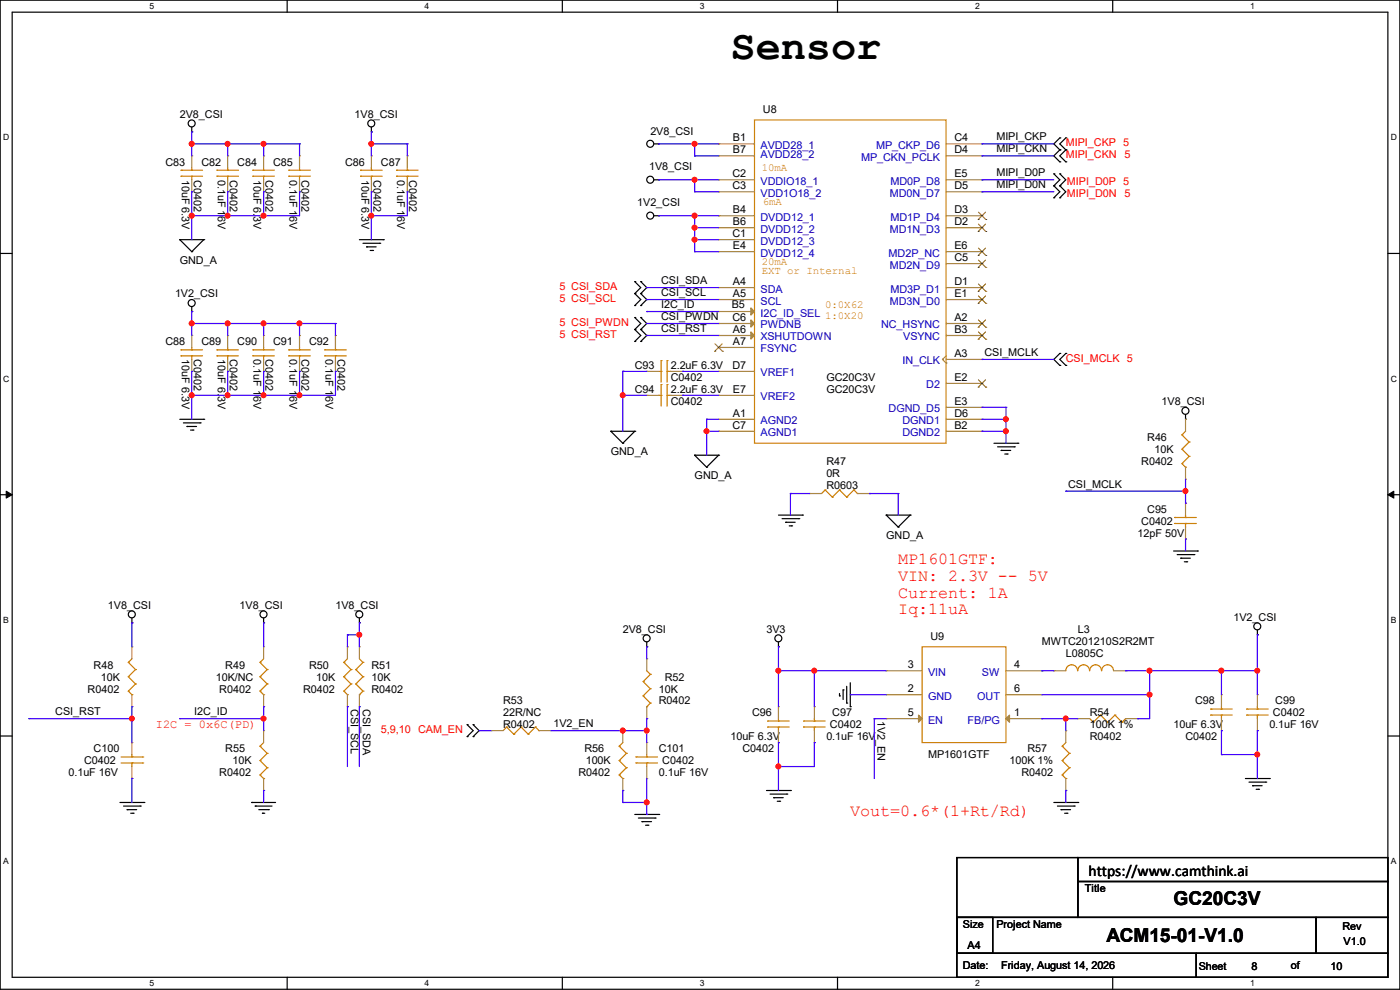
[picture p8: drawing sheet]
<svg xmlns="http://www.w3.org/2000/svg" width="297mm" height="210mm" viewBox="0 0 297 210" stroke-linecap="round" stroke-linejoin="round" font-family="sans-serif">
<g fill="none" stroke="#000" stroke-width=".25">
<path d="M0 0h297v209.8h-297zM2.6 2.6h291.8v204.7h-291.8zM60.9 0v2.6M119.3 0v2.6M177.7 0v2.6M236.1 0v2.6M40.7 28h.1M40.7 27v1M78.8 28h.1M78.8 27v1M138.7 30.5h1M138.7 38.1h1"/>
<path d="M139.7 30.5h.1M139.7 38.1h.1M223.6 39.4h.1M223.6 36.9h.1M223.6 39.4l1.2 1.3-1.2 1.3M223.6 36.9l1.2 1.2-1.2 1.3M224.8 31.8h.1M224.8 34.3h.1M224.8 29.3h.1M224.8 39.4h.1M224.8 36.9h.1M224.8 31.8l-1.2 1.3 1.2 1.2"/>
<path d="M224.8 29.3l-1.2 1.2 1.2 1.3M224.8 39.4l1.3 1.3-1.3 1.3M224.8 36.9l1.3 1.2-1.3 1.3M226.1 34.3h.1M226.1 31.8h.1M226.1 29.3h.1M226.1 31.8l-1.3 1.3 1.3 1.2M226.1 29.3l-1.3 1.2 1.3 1.3M0 53.8h2.6M38.1 50.8h.1M38.1 50.8h5.1M38.1 50.8l2.6 2.6"/>
<path d="M40.7 53.4h.1M43.2 50.8h.1M43.2 50.8l-2.5 2.6M76.2 50.8h5.1M77 51.6h3.6M77.8 52.4h.1M77.8 52.4h2M78.5 53.1h.5M79 53.1h.1M80.6 51.6h.1M81.3 50.8h.1M134.7 59.7h.1"/>
<path d="M134.7 59.7l1.2 1.3-1.2 1.3M135.9 59.7h.1M135.9 59.7l1.3 1.3-1.3 1.3M138.7 45.8h1M139.7 45.8h.1M223.6 42h.1M224.8 42h.1M294.4 53.8h2.6M40.7 66.1h.1M40.7 65.1v1M134.7 62.3h.1M134.7 64.8h.1"/>
<path d="M134.7 69.9h.1M134.7 72.4h.1M134.7 67.4h.1M134.7 62.3l1.2 1.2-1.2 1.3M134.7 69.9l1.2 1.3-1.2 1.2M134.7 67.4l1.2 1.2-1.2 1.3M135.9 62.3h.1M135.9 64.8h.1M135.9 72.4h.1M135.9 69.9h.1M135.9 67.4h.1M135.9 62.3l1.3 1.2-1.3 1.3"/>
<path d="M135.9 69.9l1.3 1.3-1.3 1.2M135.9 67.4l1.3 1.2-1.3 1.3M224.8 75h.1M224.8 77.5h.1M224.8 75l-1.2 1.2 1.2 1.3M226.1 77.5h.1M226.1 75h.1M226.1 75l-1.3 1.2 1.3 1.3M38.1 88.9h5.1M38.9 89.7h3.6M39.7 90.5h.1M39.7 90.5h2"/>
<path d="M40.4 91.2h.5M40.9 91.2h.1M42.5 89.7h.1M43.2 88.9h.1M129.6 91.5h.1M129.6 91.5h5.1M129.6 91.5l2.5 2.5M132.1 94h.1M134.7 91.5h.1M134.7 91.5l-2.6 2.5M147.4 96.6h.1M147.4 96.6h5"/>
<path d="M147.4 96.6l2.5 2.5M149.9 99.1h.1M152.4 96.6h.1M152.4 96.6l-2.5 2.5M210.9 94h5M211.6 94.8h3.6M212.4 95.5h.1M212.4 95.5h2M213.1 96.3h.6M213.7 96.3h.1M215.2 94.8h.1M215.9 94h.1"/>
<path d="M251.5 88.9h.1M251.5 87.9v1M0 104.9h2.6M165.1 109.3h5.1M165.9 110h3.6M166.7 110.8h.1M166.7 110.8h2M167.4 111.5h.5M167.9 111.5h.1M169.5 110h.1M170.2 109.3h.1M188 109.3h.1"/>
<path d="M188 109.3h5.1M188 109.3l2.5 2.5M190.5 111.8h.1M193.1 109.3h.1M193.1 109.3l-2.6 2.5M249 116.9h5M249.7 117.6h3.6M250.5 118.4h.1M250.5 118.4h2M251.2 119.2h.6M251.8 119.2h.1M253.3 117.6h.1"/>
<path d="M254 116.9h.1M294.4 104.9h2.6M28 132.1h.1M28 131.1v1M55.9 132.1h.1M55.9 131.1v1M76.2 132.1h.1M76.2 131.1v1M137.2 137.2h.1M137.2 136.2v1M165.1 137.2h.1M165.1 136.2v1"/>
<path d="M266.7 134.7h.1M266.7 133.6v1.1M0 156.1h2.6M99.1 153.7h.1M99.1 156.3h.1M99.1 153.7l1.3 1.3-1.3 1.3M100.4 156.3h.1M100.4 153.7h.1M100.4 153.7l1.2 1.3-1.2 1.3M178.1 147.6h.1M178.1 147.1v.5M178.9 146.3h.1"/>
<path d="M178.9 146.3v2.1M179.6 149.1h.1M179.6 145.6v3.5M180.4 149.9h.1M180.4 144.8v5.1M294.4 156.1h2.6M25.4 170.2h5.1M26.2 171h3.6M27 171.7h.1M27 171.7h2M27.7 172.5h.5M28.2 172.5h.1"/>
<path d="M29.8 171h.1M30.5 170.2h.1M53.4 170.2h.1M53.4 170.2h5.1M54.1 171h.1M54.1 171h3.6M54.9 171.7h2M55.7 172.5h.1M55.7 172.5h.5M56.9 171.7h.1M134.7 172.8h5M135.4 173.5h3.6"/>
<path d="M136.2 174.3h.1M136.2 174.3h2M136.9 175h.6M137.5 175h.1M139 173.5h.1M139.7 172.8h.1M162.6 167.7h5.1M163.4 168.4h3.5M164.1 169.2h.1M164.1 169.2h2.1M164.9 170h.5M165.4 170h.1"/>
<path d="M166.9 168.4h.1M167.7 167.7h.1M223.6 170.2h5M224.3 171h3.6M225.1 171.7h.1M225.1 171.7h2M225.8 172.5h.6M226.4 172.5h.1M227.9 171h.1M228.6 170.2h.1M264.2 165.1h5.1M265 165.9h3.5"/>
<path d="M265.7 166.7h.1M265.7 166.7h2.1M266.5 167.4h.5M267 167.4h.1M268.5 165.9h.1M269.3 165.1h.1M203 194.6h7.6v7.6h-7.6zM203 194.6h76.2v7.6h-76.2zM203 181.9h25.6v12.7h-25.6zM228.6 181.9h65.8v5.1h-65.8zM228.6 187h65.8v7.6h-65.8zM279.2 194.6h15.2v7.6h-15.2z"/>
<path d="M60.9 207.3v2.5M119.3 207.3v2.5M177.7 207.3v2.5M203 202.2h50.8v5.1h-50.8zM236.1 207.3v2.5M253.8 202.2h40.6v5.1h-40.6z"/>
<circle cx="40.7" cy="26.2" r=".74"/>
<circle cx="78.8" cy="26.2" r=".74"/>
<circle cx="137.9" cy="38.1" r=".74"/>
<circle cx="137.9" cy="30.5" r=".74"/>
<circle cx="137.9" cy="45.7" r=".74"/>
<circle cx="40.7" cy="64.3" r=".74"/>
<circle cx="251.5" cy="87.1" r=".74"/>
<circle cx="28" cy="130.3" r=".74"/>
<circle cx="55.9" cy="130.3" r=".74"/>
<circle cx="76.2" cy="130.3" r=".74"/>
<circle cx="137.2" cy="135.4" r=".74"/>
<circle cx="165.1" cy="135.4" r=".74"/>
<circle cx="266.7" cy="132.9" r=".74"/>
</g>
<path d="M1.3 104.2l1.3 .7-1.3 .8zM294.4 104.9l1.3-.7v1.5z" fill="#000"/>
<path d="M1.3 104.2l1.3 .7-1.3 .8zM294.4 104.9l1.3-.7v1.5z" fill="none" stroke="#000" stroke-width=".21"/>
<g fill="none" stroke="#cc8006" stroke-width=".25">
<path d="M84.1 37.4h.1M84.1 36.1h.1M84.1 37.4h4.6M84.1 36.1h4.6M86.4 36.1h.1M86.4 37.4h.1M86.4 35.6v.5M86.4 37.4v.7M55.9 139.7l-.7 .8M195.6 137.2h17.8v20.3h-17.8zM55.2 140.5h.1M55.2 143.6h.1"/>
<path d="M55.2 146.6h.1M55.2 140.5l1.5 1.5M55.2 143.6l1.5 1.5M55.2 146.6l.7 .8M55.9 147.4h.1M56.7 142h.1M56.7 145.1h.1M56.7 142l-1.5 1.6M56.7 145.1l-1.5 1.5M162.9 154.2h.1M162.9 153h.1M162.9 154.2h4.5"/>
<path d="M162.9 153h4.5M165.1 153h.1M165.1 154.2h.1M165.1 152.4v.6M165.1 154.2v.8"/>
</g>
<path d="M86.4 33.1h.1M86.4 33.1v2.5M86.4 38.1v2.6M86.4 40.7h.1M55.9 137.2h.1M55.9 137.2v2.5M55.9 149.9h.1M55.9 147.4v2.5M165.1 149.9h.1M165.1 157.5h.1M165.1 149.9v2.5M165.1 155v2.5" fill="none" stroke="#a84" stroke-width=".25"/>
<path d="M213.4 152.4l.8-.7v1.5z" fill="#a84"/>
<path d="M188 147.4h.1M188 142.3h.1M188 147.4h7.6M188 142.3h7.6M213.4 152.4l.8-.7v1.5zM213.4 152.4h7.6M213.4 142.3h7.6M221 152.4h.1M221 142.3h.1" fill="none" stroke="#a84" stroke-width=".25"/>
<path d="M194.9 151.7l.7 .7-.7 .8z" fill="#a84"/>
<g fill="none" stroke="#a84" stroke-width=".25">
<path d="M48.3 33.1h.1M48.3 33.1v2.5M48.3 38.1v2.6M63.5 33.1h.1M63.5 33.1v2.5M63.5 38.1v2.6M78.8 33.1h.1M78.8 33.1v2.5M78.8 38.1v2.6M48.3 40.7h.1M63.5 40.7h.1M78.8 40.7h.1"/>
<path d="M48.3 71.2h.1M48.3 78.8h.1M48.3 71.2v2.5M48.3 76.2v2.6M152.4 61h.1M152.4 63.5h.1M152.4 61h7.7M152.4 63.5h7.7M199.9 76.2h.1M199.9 76.2l.8 .8M200.7 77h.1M200.7 68.6h7.6"/>
<path d="M200.7 75.5l-.8 .7M200.7 76.2h7.6M208.3 68.6h.1M208.3 76.2h.1M152.4 88.9h.1M152.4 88.9h7.7M251.5 88.9h.1M251.5 88.9v2.6M251.5 99.1v2.5M251.5 101.6h.1M73.7 137.2h.1M73.7 137.2v2.5"/>
<path d="M73.7 149.9h.1M73.7 147.4v2.5M137.2 157.5h.1M137.2 157.5v2.6M172.8 149.9h.1M172.8 157.5h.1M172.8 149.9v2.5M172.8 155v2.5M188 152.4h.1M188 152.4h7.6M194.9 151.7l.7 .7-.7 .8zM213.4 147.4h7.6"/>
<path d="M221 147.4h.1M223.6 142.3h.1M223.6 142.3h2.5M236.3 142.3h2.5M238.8 142.3h.1M137.2 165.1h.1M137.2 162.6v2.5"/>
</g>
<g fill="none" stroke="#cc8006" stroke-width=".25">
<path d="M46 37.4h.1M46 36.1h.1M46 37.4h4.6M46 36.1h4.6M48.3 36.1h.1M48.3 37.4h.1M48.3 35.6v.5M48.3 37.4v.7M61.3 37.4h.1M61.3 36.1h.1M61.3 37.4h4.5M61.3 36.1h4.5"/>
<path d="M63.5 36.1h.1M63.5 37.4h.1M63.5 35.6v.5M63.5 37.4v.7M76.5 37.4h.1M76.5 36.1h.1M76.5 37.4h4.6M76.5 36.1h4.6M78.8 36.1h.1M78.8 37.4h.1M78.8 35.6v.5M78.8 37.4v.7"/>
<path d="M160.1 25.4h40.6v68.6h-40.6zM46 75.5h.1M46 74.2h.1M46 75.5h4.6M46 74.2h4.6M48.3 74.2h.1M48.3 75.5h.1M48.3 73.7v.5M48.3 75.5v.7M250.7 92.2h.1M250.7 95.3h.1M250.7 98.3h.1"/>
<path d="M250.7 92.2l1.6 1.6M250.7 95.3l1.6 1.5M250.7 98.3l.8 .8M251.5 99.1h.1M251.5 91.5l-.8 .7M252.3 93.8h.1M252.3 96.8h.1M252.3 93.8l-1.6 1.5M252.3 96.8l-1.6 1.5M73.7 139.7l-.8 .8M72.9 140.5h.1M72.9 143.6h.1"/>
<path d="M72.9 146.6h.1M72.9 140.5l1.6 1.5M72.9 143.6l1.6 1.5M72.9 146.6l.8 .8M73.7 147.4h.1M74.5 142h.1M74.5 145.1h.1M74.5 142l-1.6 1.6M74.5 145.1l-1.6 1.5M170.5 154.2h.1M170.5 153h.1M170.5 154.2h4.5"/>
<path d="M170.5 153h4.5M172.8 153h.1M172.8 154.2h.1M172.8 152.4v.6M172.8 154.2v.8M226.1 142.3a1.25 1.25 0 0 1 1.3-1.3 1.25 1.25 0 0 1 1.2 1.3M228.6 142.3a1.25 1.25 0 0 1 1.3-1.3 1.25 1.25 0 0 1 1.2 1.3M231.2 142.3a1.25 1.25 0 0 1 1.2-1.3 1.25 1.25 0 0 1 1.3 1.3M233.7 142.3a1.25 1.25 0 0 1 1.3-1.3 1.25 1.25 0 0 1 1.2 1.3M134.9 161.8h.1M134.9 160.6h.1M134.9 161.8h4.6"/>
<path d="M134.9 160.6h4.6M137.2 160.6h.1M137.2 161.8h.1M137.2 160.1v.5M137.2 161.8v.8"/>
</g>
<path d="M207.5 69.4h.1M207.6 67.9l1.5 1.5M209.1 67.9l-1.6 1.5M209.1 69.4h.1" fill="none" stroke="#804000" stroke-width=".21"/>
<path d="M159.3 70.4l.8 .8-.8 .7z" fill="#a84"/>
<g fill="none" stroke="#a84" stroke-width=".25">
<path d="M152.4 30.5h.1M152.4 30.5h7.7M152.4 45.8h.1M152.4 45.8h7.7M152.4 71.2h.1M152.4 73.7h.1M152.4 71.2h7.7M152.4 73.7h7.7M159.3 70.4l.8 .8-.8 .7zM200.7 71.2h7.6M208.3 71.2h.1M200.7 91.5h7.6"/>
<path d="M208.3 91.5h.1"/>
</g>
<path d="M151.6 74.5h.1M151.7 72.9l1.5 1.6M153.2 72.9l-1.6 1.6M153.2 74.5h.1M207.5 72h.1M207.6 70.4l1.5 1.6M209.1 70.4l-1.6 1.6M209.1 72h.1" fill="none" stroke="#804000" stroke-width=".21"/>
<path d="M159.3 65.3l.8 .8-.8 .7z" fill="#a84"/>
<g fill="none" stroke="#a84" stroke-width=".25">
<path d="M152.4 33.1h.1M152.4 38.1h.1M152.4 33.1h7.7M152.4 38.1h7.7M200.7 30.5h7.6M208.3 30.5h.1M152.4 48.3h.1M152.4 50.8h.1M152.4 40.7h.1M152.4 48.3h7.7M152.4 50.8h7.7M152.4 40.7h7.7"/>
<path d="M200.7 55.9h7.6M208.3 55.9h.1M152.4 66.1h.1M152.4 66.1h7.7M159.3 65.3l.8 .8-.8 .7z"/>
</g>
<path d="M207.5 56.7h.1M207.6 55.2l1.5 1.5M209.1 55.2l-1.6 1.5M209.1 56.7h.1" fill="none" stroke="#804000" stroke-width=".21"/>
<path d="M159.3 67.9l.8 .7-.8 .8z" fill="#a84"/>
<g fill="none" stroke="#a84" stroke-width=".25">
<path d="M40.7 33.1h.1M40.7 33.1v2.5M40.7 38.1v2.6M55.9 33.1h.1M55.9 33.1v2.5M55.9 38.1v2.6M200.7 33.1h7.6M200.7 38.1h7.6M208.3 33.1h.1M208.3 38.1h.1M40.7 40.7h.1M55.9 40.7h.1"/>
<path d="M152.4 53.4h.1M152.4 53.4h7.7M200.7 48.3h7.6M200.7 45.8h7.6M200.7 40.7h7.6M200.7 53.4h7.6M208.3 48.3h.1M208.3 45.8h.1M208.3 40.7h.1M208.3 53.4h.1M40.7 71.2h.1M40.7 78.8h.1"/>
<path d="M40.7 71.2v2.5M40.7 76.2v2.6M55.9 71.2h.1M55.9 78.8h.1M55.9 71.2v2.5M55.9 76.2v2.6M63.5 71.2h.1M63.5 78.8h.1M63.5 71.2v2.5M63.5 76.2v2.6M71.2 71.2h.1M71.2 78.8h.1"/>
<path d="M71.2 71.2v2.5M71.2 76.2v2.6M137.2 78.8h.1M137.2 78.8h2.5M142.3 78.8h2.5M144.8 78.8h.1M152.4 68.6h.1M152.4 78.8h.1M152.4 68.6h7.7M152.4 78.8h7.7M159.3 67.9l.8 .7-.8 .8zM200.7 61h7.6"/>
<path d="M200.7 63.5h7.6M208.3 61h.1M208.3 63.5h.1M137.2 83.9h.1M137.2 83.9h2.5M142.3 83.9h2.5M144.8 83.9h.1M152.4 91.5h.1M152.4 83.9h.1M152.4 91.5h7.7M152.4 83.9h7.7M200.7 88.9h7.6"/>
<path d="M200.7 81.3h7.6M200.7 86.4h7.6M208.3 88.9h.1M208.3 81.3h.1M208.3 86.4h.1M171.7 104.7h.1M171.7 104.7h2.6M181.9 104.7h2.5M184.4 104.7h.1M251.5 106.7h.1M251.5 114.3h.1M251.5 106.7v2.6"/>
<path d="M251.5 111.8v2.5M28 137.2h.1M28 137.2v2.5M76.2 137.2h.1M76.2 137.2v2.5M137.2 139.7h.1M137.2 139.7v2.6M28 149.9h.1M28 157.5h.1M28 147.4v2.5M28 157.5v2.6M55.9 155h.1"/>
<path d="M55.9 155v2.5M76.2 149.9h.1M76.2 147.4v2.5M104.2 155h.1M104.2 155h2.5M114.3 155h2.6M116.9 155h.1M132.1 155h.1M132.1 155v2.5M137.2 152.4h.1M137.2 149.9v2.5M226.1 155h.1"/>
<path d="M226.1 155v2.5M228.6 152.4h.1M228.6 152.4h2.6M238.8 152.4h2.5M241.3 152.4h.1M259.1 147.4h.1M259.1 155h.1M259.1 147.4v2.5M259.1 152.4v2.6M266.7 147.4h.1M266.7 155h.1M266.7 147.4v2.5"/>
<path d="M266.7 152.4v2.6M28 165.1h.1M28 162.6v2.5M55.9 167.7h.1M55.9 165.1v2.6M132.1 167.7h.1M132.1 165.1v2.6M226.1 167.7h.1M226.1 165.1v2.6"/>
</g>
<g fill="none" stroke="#804000" stroke-width=".21">
<path d="M207.5 49.1h.1M207.5 46.6h.1M207.5 54.2h.1M207.6 47.5l1.5 1.6M207.6 45l1.5 1.6M207.6 52.6l1.5 1.6M209.1 47.5l-1.6 1.6M209.1 45l-1.6 1.6M209.1 52.6l-1.6 1.6M209.1 49.1h.1M209.1 46.6h.1M209.1 54.2h.1"/>
<path d="M207.5 61.8h.1M207.5 64.3h.1M207.6 60.2l1.5 1.6M207.6 62.8l1.5 1.5M209.1 60.2l-1.6 1.6M209.1 62.8l-1.6 1.5M209.1 61.8h.1M209.1 64.3h.1M207.5 82.1h.1M207.6 80.6l1.5 1.5M209.1 80.6l-1.6 1.5M209.1 82.1h.1"/>
</g>
<g fill="none" stroke="#cc8006" stroke-width=".25">
<path d="M38.4 37.4h.1M38.4 36.1h.1M38.4 37.4h4.6M38.4 36.1h4.6M40.7 36.1h.1M40.7 37.4h.1M40.7 35.6v.5M40.7 37.4v.7M53.6 37.4h.1M53.6 36.1h.1M53.6 37.4h4.6M53.6 36.1h4.6"/>
<path d="M55.9 36.1h.1M55.9 37.4h.1M55.9 35.6v.5M55.9 37.4v.7M38.4 75.5h.1M38.4 74.2h.1M38.4 75.5h4.6M38.4 74.2h4.6M40.7 74.2h.1M40.7 75.5h.1M40.7 73.7v.5M40.7 75.5v.7"/>
<path d="M53.6 75.5h.1M53.6 74.2h.1M53.6 75.5h4.6M53.6 74.2h4.6M55.9 74.2h.1M55.9 75.5h.1M55.9 73.7v.5M55.9 75.5v.7M61.3 75.5h.1M61.3 74.2h.1M61.3 75.5h4.5M61.3 74.2h4.5"/>
<path d="M63.5 74.2h.1M63.5 75.5h.1M63.5 73.7v.5M63.5 75.5v.7M68.9 75.5h.1M68.9 74.2h.1M68.9 75.5h4.5M68.9 74.2h4.5M71.2 74.2h.1M71.2 75.5h.1M71.2 73.7v.5M71.2 75.5v.7"/>
<path d="M139.7 78.8h.6M140.3 78.8h.1M140.3 76.5h.1M140.3 76.5v4.6M141.5 76.5h.1M141.5 78.8h.1M141.5 78.8h.8M141.5 76.5v4.6M139.7 83.9h.6M140.3 83.9h.1M140.3 81.6h.1M140.3 81.6v4.5"/>
<path d="M141.5 81.6h.1M141.5 83.9h.1M141.5 81.6v4.5M141.5 83.9h.8M175 103.9h.1M175 103.9l-.7 .8M175 103.9l1.6 1.6M176.6 105.5h.1M178.1 103.9h.1M178.1 103.9l-1.5 1.6M178.1 103.9l1.5 1.6M179.6 105.5h.1"/>
<path d="M181.1 103.9h.1M181.1 103.9l-1.5 1.6M181.1 103.9l.8 .8M181.9 104.7h.1M249.2 111h.1M249.2 109.8h.1M249.2 111h4.6M249.2 109.8h4.6M251.5 109.8h.1M251.5 111h.1M251.5 109.3v.5M251.5 111v.8"/>
<path d="M28 139.7l-.8 .8M76.2 139.7l.8 .8M27.2 140.5h.1M27.2 143.6h.1M27.2 146.6h.1M27.2 140.5l1.5 1.5M27.2 143.6l1.5 1.5M27.2 146.6l.8 .8M28 147.4h.1M28.7 142h.1M28.7 145.1h.1M28.7 142l-1.5 1.6"/>
<path d="M28.7 145.1l-1.5 1.5M55.2 158.3h.1M55.2 158.3l1.5 1.5M55.9 157.5l-.7 .8M56.7 159.8h.1M56.7 159.8l-1.5 1.5M75.5 142h.1M75.5 145.1h.1M75.5 142l1.5 1.6M75.5 145.1l1.5 1.5M76.2 147.4h.1M77 140.5h.1"/>
<path d="M77 143.6h.1M77 146.6h.1M77 140.5l-1.5 1.5M77 143.6l-1.5 1.5M77 146.6l-.8 .8M107.5 154.2h.1M107.5 154.2l-.8 .8M107.5 154.2l1.5 1.5M109 155.7h.1M110.5 154.2h.1M110.5 154.2l-1.5 1.5M110.5 154.2l1.6 1.5"/>
<path d="M112.1 155.7h.1M113.6 154.2h.1M113.6 154.2l-1.5 1.5M113.6 154.2l.7 .8M114.3 155h.1M131.4 158.3h.1M131.4 158.3l1.5 1.5M132.1 157.5l-.7 .8M132.9 159.8h.1M132.9 159.8l-1.5 1.5M136.4 144.6h.1M136.4 147.6h.1"/>
<path d="M136.4 144.6l1.6 1.5M136.4 147.6l1.6 1.5M137.2 149.9h.1M137.2 142.3l.8 .7M138 143h.1M138 146.1h.1M138 149.1h.1M138 143l-1.6 1.6M138 146.1l-1.6 1.5M138 149.1l-.8 .8M225.3 158.3h.1M225.3 158.3l1.6 1.5"/>
<path d="M226.1 157.5l-.8 .8M226.9 159.8h.1M226.9 159.8l-1.6 1.5M231.2 152.4l.7 .8M231.9 153.2h.1M233.5 151.7h.1M233.5 151.7l-1.6 1.5M233.5 151.7l1.5 1.5M235 153.2h.1M236.5 151.7h.1M236.5 151.7l-1.5 1.5M236.5 151.7l1.5 1.5"/>
<path d="M238 153.2h.1M238.8 152.4h.1M238.8 152.4l-.8 .8M256.8 151.7h.1M256.8 150.4h.1M256.8 151.7h4.6M256.8 150.4h4.6M259.1 150.4h.1M259.1 151.7h.1M259.1 149.9v.5M259.1 151.7v.7M264.5 151.7h.1"/>
<path d="M264.5 150.4h.1M264.5 151.7h4.5M264.5 150.4h4.5M266.7 150.4h.1M266.7 151.7h.1M266.7 149.9v.5M266.7 151.7v.7M25.7 161.8h4.6M25.7 160.6h4.6M28 160.6h.1M28 161.8h.1M28 160.1v.5"/>
<path d="M28 161.8v.8M30.3 161.8h.1M30.3 160.6h.1M55.2 161.3h.1M55.2 164.4h.1M55.2 161.3l1.5 1.6M55.2 164.4l.7 .7M55.9 165.1h.1M56.7 162.9h.1M56.7 162.9l-1.5 1.5M131.4 161.3h.1M131.4 164.4h.1"/>
<path d="M131.4 161.3l1.5 1.6M131.4 164.4l.7 .7M132.1 165.1h.1M132.9 162.9h.1M132.9 162.9l-1.5 1.5M225.3 161.3h.1M225.3 164.4h.1M225.3 161.3l1.6 1.6M225.3 164.4l.8 .7M226.1 165.1h.1M226.9 162.9h.1M226.9 162.9l-1.6 1.5"/>
</g>
<path d="M132.1 78.8h.1M132.1 78.8v5.1M137.2 61h.1M137.2 63.5h.1M137.2 61h15.2M137.2 63.5h15.2M208.3 76.2h.1M208.3 76.2h15.3" fill="none" stroke="#4200ff" stroke-width=".25"/>
<circle cx="132.1" cy="83.8" r=".49" fill="#f00"/>
<circle cx="132.1" cy="83.8" r=".49" fill="none" stroke="#f00" stroke-width=".25"/>
<g fill="none" stroke="#4200ff" stroke-width=".25">
<path d="M40.7 45.8h.1M40.7 45.8v5M132.1 78.8h.1M132.1 78.8h5.1M144.8 78.8h.1M144.8 78.8h7.6M132.1 83.9h.1M132.1 83.9v7.6M132.1 83.9h5.1M144.8 83.9h.1M144.8 83.9h7.6M213.4 88.9h.1"/>
<path d="M213.4 88.9v2.6M167.7 104.7h.1M167.7 104.7h4M167.7 104.7v4.6M184.4 104.7h.1M184.4 104.7h6.1M190.5 104.7h.1M190.5 104.7v4.6M28 132.1h.1M28 132.1v5.1M28 149.9h.1M28 149.9v2.5"/>
</g>
<circle cx="28" cy="152.4" r=".49" fill="#f00"/>
<circle cx="28" cy="152.4" r=".49" fill="none" stroke="#f00" stroke-width=".25"/>
<path d="M6.1 152.4h.1M6.1 152.4h21.9M28 152.4h.1M28 152.4v5.1M38.1 152.4h.1M38.1 152.4h17.8M28 165.1h.1M28 165.1v5.1M55.9 167.7h.1M55.9 167.7v2.5" fill="none" stroke="#4200ff" stroke-width=".25"/>
<circle cx="55.9" cy="152.4" r=".49" fill="#f00"/>
<circle cx="55.9" cy="152.4" r=".49" fill="none" stroke="#f00" stroke-width=".25"/>
<g fill="none" stroke="#4200ff" stroke-width=".25">
<path d="M139.7 30.5h.1M139.7 30.5h7.7M147.4 30.5h.1M147.4 33.1h.1M147.4 33.1h5M147.4 30.5v2.6M208.3 33.1h.1M208.3 30.5h.1M208.3 38.1h.1M208.3 33.1h15.3M208.3 30.5h15.3M208.3 38.1h15.3"/>
<path d="M139.7 45.8h.1M139.7 45.8h7.7M147.4 48.3h.1M147.4 50.8h.1M147.4 48.3v5.1M147.4 48.3h5M208.3 40.7h.1M208.3 40.7h15.3"/>
</g>
<circle cx="147.3" cy="48.3" r=".49" fill="#f00"/>
<circle cx="147.3" cy="48.3" r=".49" fill="none" stroke="#f00" stroke-width=".25"/>
<path d="M147.4 45.8h.1M147.4 45.8v2.5M147.4 45.8h5M137.2 66.1h.1M137.2 66.1h15.2M55.9 152.4h.1M55.9 152.4v2.6" fill="none" stroke="#4200ff" stroke-width=".25"/>
<circle cx="147.3" cy="45.7" r=".49" fill="#f00"/>
<circle cx="147.3" cy="45.7" r=".49" fill="none" stroke="#f00" stroke-width=".25"/>
<path d="M147.4 30.5h.1M147.4 30.5h5" fill="none" stroke="#4200ff" stroke-width=".25"/>
<circle cx="147.3" cy="30.5" r=".49" fill="#f00"/>
<circle cx="147.3" cy="30.5" r=".49" fill="none" stroke="#f00" stroke-width=".25"/>
<path d="M139.7 38.1h.1M139.7 38.1h12.7M147.4 38.1h.1M147.4 38.1v2.6M147.4 40.7h.1M147.4 40.7h5" fill="none" stroke="#4200ff" stroke-width=".25"/>
<circle cx="147.3" cy="38.1" r=".49" fill="#f00"/>
<circle cx="147.3" cy="38.1" r=".49" fill="none" stroke="#f00" stroke-width=".25"/>
<path d="M208.3 91.5h.1M208.3 91.5h5.1" fill="none" stroke="#4200ff" stroke-width=".25"/>
<circle cx="213.4" cy="91.5" r=".49" fill="#f00"/>
<circle cx="213.4" cy="91.5" r=".49" fill="none" stroke="#f00" stroke-width=".25"/>
<path d="M213.4 86.4h.1M213.4 86.4v2.5" fill="none" stroke="#4200ff" stroke-width=".25"/>
<circle cx="213.4" cy="88.9" r=".49" fill="#f00"/>
<circle cx="213.4" cy="88.9" r=".49" fill="none" stroke="#f00" stroke-width=".25"/>
<path d="M149.9 91.5h.1M149.9 91.5h2.5M208.3 86.4h.1M208.3 88.9h.1M208.3 86.4h5.1M208.3 88.9h5.1" fill="none" stroke="#4200ff" stroke-width=".25"/>
<circle cx="149.9" cy="91.5" r=".49" fill="#f00"/>
<circle cx="149.9" cy="91.5" r=".49" fill="none" stroke="#f00" stroke-width=".25"/>
<path d="M147.4 53.4h.1M147.4 50.8h.1M147.4 53.4h5M147.4 50.8h5M137.2 71.2h.1M137.2 71.2h15.2M149.9 88.9h.1M149.9 91.5h.1M149.9 88.9v7.7M149.9 88.9h2.5M213.4 91.5h.1M213.4 91.5v2.5" fill="none" stroke="#4200ff" stroke-width=".25"/>
<circle cx="147.3" cy="50.8" r=".49" fill="#f00"/>
<circle cx="147.3" cy="50.8" r=".49" fill="none" stroke="#f00" stroke-width=".25"/>
<path d="M78.8 28h.1M78.8 28v2.5M101.6 155h.1M101.6 155h2.6" fill="none" stroke="#4200ff" stroke-width=".25"/>
<circle cx="78.8" cy="30.5" r=".49" fill="#f00"/>
<circle cx="78.8" cy="30.5" r=".49" fill="none" stroke="#f00" stroke-width=".25"/>
<path d="M78.8 30.5h.1M78.8 30.5v2.6M78.8 30.5h7.6M86.4 30.5h.1M86.4 30.5v2.6M78.8 40.7h.1M78.8 45.8h.1M78.8 40.7v5.1M86.4 40.7h.1M86.4 40.7v5.1h-7.6" fill="none" stroke="#4200ff" stroke-width=".25"/>
<circle cx="78.8" cy="45.7" r=".49" fill="#f00"/>
<circle cx="78.8" cy="45.7" r=".49" fill="none" stroke="#f00" stroke-width=".25"/>
<path d="M40.7 30.5h.1M40.7 30.5h7.6M40.7 30.5v2.6M48.3 30.5h.1M48.3 30.5v2.6M78.8 45.8h.1M78.8 45.8v5" fill="none" stroke="#4200ff" stroke-width=".25"/>
<circle cx="48.3" cy="30.5" r=".49" fill="#f00"/>
<circle cx="48.3" cy="30.5" r=".49" fill="none" stroke="#f00" stroke-width=".25"/>
<path d="M40.7 28h.1M40.7 28v2.5M48.3 30.5h.1M48.3 30.5h7.6M63.5 30.5h.1M63.5 30.5v2.6" fill="none" stroke="#4200ff" stroke-width=".25"/>
<circle cx="40.7" cy="30.5" r=".49" fill="#f00"/>
<circle cx="40.7" cy="30.5" r=".49" fill="none" stroke="#f00" stroke-width=".25"/>
<path d="M40.7 45.8h.1M40.7 45.8h7.6M63.5 40.7h.1M63.5 40.7v5.1" fill="none" stroke="#4200ff" stroke-width=".25"/>
<circle cx="48.3" cy="45.7" r=".49" fill="#f00"/>
<circle cx="48.3" cy="45.7" r=".49" fill="none" stroke="#f00" stroke-width=".25"/>
<circle cx="40.7" cy="45.7" r=".49" fill="#f00"/>
<circle cx="40.7" cy="45.7" r=".49" fill="none" stroke="#f00" stroke-width=".25"/>
<g fill="none" stroke="#4200ff" stroke-width=".25">
<path d="M40.7 40.7h.1M40.7 40.7v5.1M48.3 40.7h.1M48.3 45.8h.1M48.3 40.7v5.1M48.3 45.8h7.6M40.7 66.1h.1M40.7 66.1v2.5M48.3 68.6h.1M48.3 68.6v2.6M48.3 68.6h7.6M55.9 68.6h.1"/>
<path d="M55.9 68.6v2.6"/>
</g>
<circle cx="55.9" cy="68.6" r=".49" fill="#f00"/>
<circle cx="55.9" cy="68.6" r=".49" fill="none" stroke="#f00" stroke-width=".25"/>
<path d="M48.3 78.8h.1M48.3 78.8v5.1M55.9 68.6h.1M55.9 68.6h7.6M63.5 68.6h.1M63.5 68.6v2.6" fill="none" stroke="#4200ff" stroke-width=".25"/>
<circle cx="48.3" cy="83.8" r=".49" fill="#f00"/>
<circle cx="48.3" cy="83.8" r=".49" fill="none" stroke="#f00" stroke-width=".25"/>
<path d="M55.9 78.8h.1M55.9 78.8v5.1" fill="none" stroke="#4200ff" stroke-width=".25"/>
<circle cx="55.9" cy="83.8" r=".49" fill="#f00"/>
<circle cx="55.9" cy="83.8" r=".49" fill="none" stroke="#f00" stroke-width=".25"/>
<path d="M63.5 78.8h.1M63.5 78.8v5.1" fill="none" stroke="#4200ff" stroke-width=".25"/>
<circle cx="63.5" cy="83.8" r=".49" fill="#f00"/>
<circle cx="63.5" cy="83.8" r=".49" fill="none" stroke="#f00" stroke-width=".25"/>
<path d="M40.7 68.6h.1M40.7 68.6h7.6M40.7 83.9h.1M40.7 83.9v5M48.3 83.9h.1M48.3 83.9h15.2M55.9 83.9h.1" fill="none" stroke="#4200ff" stroke-width=".25"/>
<circle cx="48.3" cy="68.6" r=".49" fill="#f00"/>
<circle cx="48.3" cy="68.6" r=".49" fill="none" stroke="#f00" stroke-width=".25"/>
<circle cx="40.7" cy="68.6" r=".49" fill="#f00"/>
<circle cx="40.7" cy="68.6" r=".49" fill="none" stroke="#f00" stroke-width=".25"/>
<path d="M40.7 68.6h.1M40.7 78.8h.1M40.7 68.6v2.6M40.7 78.8v5.1M40.7 83.9h.1M40.7 83.9h7.6" fill="none" stroke="#4200ff" stroke-width=".25"/>
<circle cx="40.7" cy="83.8" r=".49" fill="#f00"/>
<circle cx="40.7" cy="83.8" r=".49" fill="none" stroke="#f00" stroke-width=".25"/>
<path d="M63.5 68.6h.1M63.5 68.6h7.7" fill="none" stroke="#4200ff" stroke-width=".25"/>
<circle cx="63.5" cy="68.6" r=".49" fill="#f00"/>
<circle cx="63.5" cy="68.6" r=".49" fill="none" stroke="#f00" stroke-width=".25"/>
<path d="M71.2 68.6h.1M71.2 78.8h.1M71.2 68.6v2.6M71.2 78.8v5.1h-7.7M137.2 68.6h.1M137.2 68.6h15.2M63.5 83.9h.1M76.2 132.1h.1M76.2 132.1v2.6" fill="none" stroke="#4200ff" stroke-width=".25"/>
<circle cx="76.2" cy="134.6" r=".49" fill="#f00"/>
<circle cx="76.2" cy="134.6" r=".49" fill="none" stroke="#f00" stroke-width=".25"/>
<g fill="none" stroke="#4200ff" stroke-width=".25">
<path d="M55.9 132.1h.1M55.9 132.1v5.1M73.7 134.7h.1M73.7 134.7h2.5M73.7 134.7v2.5M76.2 134.7h.1M76.2 134.7v2.5M137.2 137.2h.1M137.2 137.2v2.5M165.1 137.2h.1M165.1 137.2v12.7M266.7 134.7h.1"/>
<path d="M266.7 134.7v7.6M55.9 149.9h.1M55.9 149.9v2.5M73.7 149.9h.1M73.7 149.9v12.7M76.2 149.9h.1M76.2 149.9v12.7M116.9 155h15.2M132.1 155h.1M137.2 152.4h.1M137.2 155h.1M137.2 152.4v5.1"/>
<path d="M165.1 142.3h.1M137.2 170.2h.1M137.2 165.1v5.1"/>
</g>
<circle cx="165.1" cy="142.3" r=".49" fill="#f00"/>
<circle cx="165.1" cy="142.3" r=".49" fill="none" stroke="#f00" stroke-width=".25"/>
<path d="M165.1 142.3h.1M165.1 142.3h22.9M172.8 142.3h.1" fill="none" stroke="#4200ff" stroke-width=".25"/>
<circle cx="172.7" cy="142.3" r=".49" fill="#f00"/>
<circle cx="172.7" cy="142.3" r=".49" fill="none" stroke="#f00" stroke-width=".25"/>
<path d="M172.8 142.3h.1M172.8 142.3v7.6M221 142.3h.1M221 142.3h2.6M238.8 142.3h.1M238.8 142.3h5.1M243.9 142.3h.1M243.9 142.3v5.1" fill="none" stroke="#4200ff" stroke-width=".25"/>
<circle cx="243.9" cy="142.3" r=".49" fill="#f00"/>
<circle cx="243.9" cy="142.3" r=".49" fill="none" stroke="#f00" stroke-width=".25"/>
<path d="M243.9 142.3h.1M243.9 142.3h22.8M259.1 142.3h.1" fill="none" stroke="#4200ff" stroke-width=".25"/>
<circle cx="266.7" cy="142.3" r=".49" fill="#f00"/>
<circle cx="266.7" cy="142.3" r=".49" fill="none" stroke="#f00" stroke-width=".25"/>
<circle cx="259.1" cy="142.3" r=".49" fill="#f00"/>
<circle cx="259.1" cy="142.3" r=".49" fill="none" stroke="#f00" stroke-width=".25"/>
<path d="M180.4 147.4h.1M180.4 147.4h7.6M221 147.4h22.9M243.9 147.4h.1M259.1 142.3h.1M259.1 142.3v5.1M266.7 142.3h.1M266.7 142.3v5.1" fill="none" stroke="#4200ff" stroke-width=".25"/>
<circle cx="243.9" cy="147.3" r=".49" fill="#f00"/>
<circle cx="243.9" cy="147.3" r=".49" fill="none" stroke="#f00" stroke-width=".25"/>
<path d="M185.5 152.4h.1M185.5 152.4h2.5M185.5 152.4v12.7M221 152.4h.1M221 152.4h5.1M243.9 147.4h.1M243.9 147.4v5" fill="none" stroke="#4200ff" stroke-width=".25"/>
<circle cx="226.1" cy="152.4" r=".49" fill="#f00"/>
<circle cx="226.1" cy="152.4" r=".49" fill="none" stroke="#f00" stroke-width=".25"/>
<path d="M226.1 152.4h.1M226.1 152.4h2.5M226.1 152.4v2.6M241.3 152.4h.1M241.3 152.4h2.6M259.1 155h.1M259.1 155v5.1M266.7 155h.1M266.7 155v5.1" fill="none" stroke="#4200ff" stroke-width=".25"/>
<circle cx="266.7" cy="160" r=".49" fill="#f00"/>
<circle cx="266.7" cy="160" r=".49" fill="none" stroke="#f00" stroke-width=".25"/>
<path d="M165.1 157.5h.1M165.1 157.5v5.1" fill="none" stroke="#4200ff" stroke-width=".25"/>
<circle cx="165.1" cy="162.6" r=".49" fill="#f00"/>
<circle cx="165.1" cy="162.6" r=".49" fill="none" stroke="#f00" stroke-width=".25"/>
<path d="M132.1 155h5.1M137.2 155h.1M172.8 157.5h.1M172.8 157.5v5.1h-7.7M165.1 162.6h.1M165.1 162.6v5.1M226.1 167.7h.1M226.1 167.7v2.5M259.1 160.1h.1M259.1 160.1h7.6M266.7 160.1h.1M266.7 160.1v5" fill="none" stroke="#4200ff" stroke-width=".25"/>
<circle cx="132.1" cy="155" r=".49" fill="#f00"/>
<circle cx="132.1" cy="155" r=".49" fill="none" stroke="#f00" stroke-width=".25"/>
<circle cx="137.2" cy="155" r=".49" fill="#f00"/>
<circle cx="137.2" cy="155" r=".49" fill="none" stroke="#f00" stroke-width=".25"/>
<path d="M132.1 170.2h.1M132.1 167.7h.1M132.1 170.2h5.1v2.6M132.1 167.7v2.5M137.2 172.8h.1" fill="none" stroke="#4200ff" stroke-width=".25"/>
<circle cx="137.2" cy="170.2" r=".49" fill="#f00"/>
<circle cx="137.2" cy="170.2" r=".49" fill="none" stroke="#f00" stroke-width=".25"/>
<path d="M55.9 30.5h.1M55.9 30.5v2.6" fill="none" stroke="#4200ff" stroke-width=".25"/>
<circle cx="55.9" cy="30.5" r=".49" fill="#f00"/>
<circle cx="55.9" cy="30.5" r=".49" fill="none" stroke="#f00" stroke-width=".25"/>
<path d="M55.9 30.5h.1M55.9 30.5h7.6M55.9 40.7h.1M55.9 45.8h.1M55.9 40.7v5.1M55.9 45.8h7.6" fill="none" stroke="#4200ff" stroke-width=".25"/>
<circle cx="55.9" cy="45.7" r=".49" fill="#f00"/>
<circle cx="55.9" cy="45.7" r=".49" fill="none" stroke="#f00" stroke-width=".25"/>
<path d="M226.1 104.2h.1M226.1 104.2h25.4" fill="none" stroke="#4200ff" stroke-width=".25"/>
<circle cx="251.5" cy="104.2" r=".49" fill="#f00"/>
<circle cx="251.5" cy="104.2" r=".49" fill="none" stroke="#f00" stroke-width=".25"/>
<path d="M251.5 104.2h.1M251.5 114.3h.1M251.5 106.7h.1M251.5 101.6v5.1M251.5 114.3v2.6" fill="none" stroke="#4200ff" stroke-width=".25"/>
<circle cx="132.1" cy="83.8" r=".49" fill="#f00"/>
<circle cx="132.1" cy="83.8" r=".49" fill="none" stroke="#f00" stroke-width=".25"/>
<circle cx="28" cy="152.4" r=".49" fill="#f00"/>
<circle cx="28" cy="152.4" r=".49" fill="none" stroke="#f00" stroke-width=".25"/>
<circle cx="55.9" cy="152.4" r=".49" fill="#f00"/>
<circle cx="55.9" cy="152.4" r=".49" fill="none" stroke="#f00" stroke-width=".25"/>
<circle cx="147.3" cy="48.3" r=".49" fill="#f00"/>
<circle cx="147.3" cy="48.3" r=".49" fill="none" stroke="#f00" stroke-width=".25"/>
<circle cx="147.3" cy="45.7" r=".49" fill="#f00"/>
<circle cx="147.3" cy="45.7" r=".49" fill="none" stroke="#f00" stroke-width=".25"/>
<circle cx="147.3" cy="30.5" r=".49" fill="#f00"/>
<circle cx="147.3" cy="30.5" r=".49" fill="none" stroke="#f00" stroke-width=".25"/>
<circle cx="147.3" cy="38.1" r=".49" fill="#f00"/>
<circle cx="147.3" cy="38.1" r=".49" fill="none" stroke="#f00" stroke-width=".25"/>
<circle cx="213.4" cy="91.5" r=".49" fill="#f00"/>
<circle cx="213.4" cy="91.5" r=".49" fill="none" stroke="#f00" stroke-width=".25"/>
<circle cx="213.4" cy="88.9" r=".49" fill="#f00"/>
<circle cx="213.4" cy="88.9" r=".49" fill="none" stroke="#f00" stroke-width=".25"/>
<circle cx="149.9" cy="91.5" r=".49" fill="#f00"/>
<circle cx="149.9" cy="91.5" r=".49" fill="none" stroke="#f00" stroke-width=".25"/>
<circle cx="147.3" cy="50.8" r=".49" fill="#f00"/>
<circle cx="147.3" cy="50.8" r=".49" fill="none" stroke="#f00" stroke-width=".25"/>
<circle cx="78.8" cy="30.5" r=".49" fill="#f00"/>
<circle cx="78.8" cy="30.5" r=".49" fill="none" stroke="#f00" stroke-width=".25"/>
<circle cx="78.8" cy="45.7" r=".49" fill="#f00"/>
<circle cx="78.8" cy="45.7" r=".49" fill="none" stroke="#f00" stroke-width=".25"/>
<circle cx="48.3" cy="30.5" r=".49" fill="#f00"/>
<circle cx="48.3" cy="30.5" r=".49" fill="none" stroke="#f00" stroke-width=".25"/>
<circle cx="40.7" cy="30.5" r=".49" fill="#f00"/>
<circle cx="40.7" cy="30.5" r=".49" fill="none" stroke="#f00" stroke-width=".25"/>
<circle cx="48.3" cy="45.7" r=".49" fill="#f00"/>
<circle cx="48.3" cy="45.7" r=".49" fill="none" stroke="#f00" stroke-width=".25"/>
<circle cx="40.7" cy="45.7" r=".49" fill="#f00"/>
<circle cx="40.7" cy="45.7" r=".49" fill="none" stroke="#f00" stroke-width=".25"/>
<circle cx="55.9" cy="68.6" r=".49" fill="#f00"/>
<circle cx="55.9" cy="68.6" r=".49" fill="none" stroke="#f00" stroke-width=".25"/>
<circle cx="48.3" cy="83.8" r=".49" fill="#f00"/>
<circle cx="48.3" cy="83.8" r=".49" fill="none" stroke="#f00" stroke-width=".25"/>
<circle cx="55.9" cy="83.8" r=".49" fill="#f00"/>
<circle cx="55.9" cy="83.8" r=".49" fill="none" stroke="#f00" stroke-width=".25"/>
<circle cx="63.5" cy="83.8" r=".49" fill="#f00"/>
<circle cx="63.5" cy="83.8" r=".49" fill="none" stroke="#f00" stroke-width=".25"/>
<circle cx="48.3" cy="68.6" r=".49" fill="#f00"/>
<circle cx="48.3" cy="68.6" r=".49" fill="none" stroke="#f00" stroke-width=".25"/>
<circle cx="40.7" cy="68.6" r=".49" fill="#f00"/>
<circle cx="40.7" cy="68.6" r=".49" fill="none" stroke="#f00" stroke-width=".25"/>
<circle cx="40.7" cy="83.8" r=".49" fill="#f00"/>
<circle cx="40.7" cy="83.8" r=".49" fill="none" stroke="#f00" stroke-width=".25"/>
<circle cx="63.5" cy="68.6" r=".49" fill="#f00"/>
<circle cx="63.5" cy="68.6" r=".49" fill="none" stroke="#f00" stroke-width=".25"/>
<circle cx="76.2" cy="134.6" r=".49" fill="#f00"/>
<circle cx="76.2" cy="134.6" r=".49" fill="none" stroke="#f00" stroke-width=".25"/>
<circle cx="165.1" cy="142.3" r=".49" fill="#f00"/>
<circle cx="165.1" cy="142.3" r=".49" fill="none" stroke="#f00" stroke-width=".25"/>
<circle cx="172.7" cy="142.3" r=".49" fill="#f00"/>
<circle cx="172.7" cy="142.3" r=".49" fill="none" stroke="#f00" stroke-width=".25"/>
<circle cx="243.9" cy="142.3" r=".49" fill="#f00"/>
<circle cx="243.9" cy="142.3" r=".49" fill="none" stroke="#f00" stroke-width=".25"/>
<circle cx="266.7" cy="142.3" r=".49" fill="#f00"/>
<circle cx="266.7" cy="142.3" r=".49" fill="none" stroke="#f00" stroke-width=".25"/>
<circle cx="259.1" cy="142.3" r=".49" fill="#f00"/>
<circle cx="259.1" cy="142.3" r=".49" fill="none" stroke="#f00" stroke-width=".25"/>
<circle cx="243.9" cy="147.3" r=".49" fill="#f00"/>
<circle cx="243.9" cy="147.3" r=".49" fill="none" stroke="#f00" stroke-width=".25"/>
<circle cx="226.1" cy="152.4" r=".49" fill="#f00"/>
<circle cx="226.1" cy="152.4" r=".49" fill="none" stroke="#f00" stroke-width=".25"/>
<circle cx="266.7" cy="160" r=".49" fill="#f00"/>
<circle cx="266.7" cy="160" r=".49" fill="none" stroke="#f00" stroke-width=".25"/>
<circle cx="165.1" cy="162.6" r=".49" fill="#f00"/>
<circle cx="165.1" cy="162.6" r=".49" fill="none" stroke="#f00" stroke-width=".25"/>
<circle cx="132.1" cy="155" r=".49" fill="#f00"/>
<circle cx="132.1" cy="155" r=".49" fill="none" stroke="#f00" stroke-width=".25"/>
<circle cx="137.2" cy="155" r=".49" fill="#f00"/>
<circle cx="137.2" cy="155" r=".49" fill="none" stroke="#f00" stroke-width=".25"/>
<circle cx="137.2" cy="170.2" r=".49" fill="#f00"/>
<circle cx="137.2" cy="170.2" r=".49" fill="none" stroke="#f00" stroke-width=".25"/>
<circle cx="55.9" cy="30.5" r=".49" fill="#f00"/>
<circle cx="55.9" cy="30.5" r=".49" fill="none" stroke="#f00" stroke-width=".25"/>
<circle cx="55.9" cy="45.7" r=".49" fill="#f00"/>
<circle cx="55.9" cy="45.7" r=".49" fill="none" stroke="#f00" stroke-width=".25"/>
<circle cx="251.5" cy="104.2" r=".49" fill="#f00"/>
<circle cx="251.5" cy="104.2" r=".49" fill="none" stroke="#f00" stroke-width=".25"/>
<text font-size="8.9" x="155" y="12.5">Sensor</text>
<g font-size="4.1">
<text x="249" y="192">GC20C3V</text>
<text x="234.7" y="199.9">ACM15-01-V1.0</text>
</g>
<g font-size="3.6" fill="#f00">
<text x="190.5" y="119.7">MP1601GTF:</text>
<text x="190.5" y="123.2">VIN: 2.3V -- 5V</text>
<text x="190.5" y="126.8">Current: 1A</text>
<text x="190.5" y="130.3">Iq:11uA</text>
<text x="180.4" y="173">Vout=0.6*(1+Rt/Rd)</text>
</g>
<text font-size="3.3" x="230.9" y="185.8">https://www.camthink.ai</text>
<text font-size="2.5" fill="#f00" x="33.1" y="154.5">I2C = 0x6C(PD)</text>
<g font-size="2.3">
<text x="161.8" y="24">U8</text>
<text x="38.1" y="25">2V8_CSI</text>
<text x="75.2" y="25">1V8_CSI</text>
<text x="138" y="28.5">2V8_CSI</text>
<text x="155.5" y="30">B1</text>
<text x="202.5" y="30">C4</text>
<text x="211.4" y="29.8">MIPI_CKP</text>
<text x="35.1" y="35.1">C83</text>
<text x="42.7" y="35.1">C82</text>
<text x="50.3" y="35.1">C84</text>
<text x="58" y="35.1">C85</text>
<text x="73.2" y="35.1">C86</text>
<text x="80.8" y="35.1">C87</text>
<text x="155.5" y="32.5">B7</text>
<text x="202.5" y="32.5">D4</text>
<text x="211.4" y="32.3">MIPI_CKN</text>
<text x="38.6" y="38.1" transform="rotate(90 38.6 38.1)">10uF 6.3V</text>
<text x="41.1" y="38.1" transform="rotate(90 41.1 38.1)">C0402</text>
<text x="46.2" y="38.1" transform="rotate(90 46.2 38.1)">0.1uF 1</text>
<text x="48.7" y="38.1" transform="rotate(90 48.7 38.1)">C0402</text>
<text x="53.8" y="38.1" transform="rotate(90 53.8 38.1)">10uF 6.</text>
<text x="56.3" y="38.1" transform="rotate(90 56.3 38.1)">C0402</text>
<text x="61.4" y="38.1" transform="rotate(90 61.4 38.1)">0.1uF 1</text>
<text x="64" y="38.1" transform="rotate(90 64 38.1)">C0402</text>
<text x="76.7" y="38.1" transform="rotate(90 76.7 38.1)">10uF 6.3V</text>
<text x="79.2" y="38.1" transform="rotate(90 79.2 38.1)">C0402</text>
<text x="84.3" y="38.1" transform="rotate(90 84.3 38.1)">0.1uF 1</text>
<text x="86.8" y="38.1" transform="rotate(90 86.8 38.1)">C0402</text>
<text x="137.7" y="36.2">1V8_CSI</text>
<text x="155.4" y="37.6">C2</text>
<text x="155.4" y="40.1">C3</text>
<text x="202.5" y="40.1">D5</text>
<text x="202.5" y="37.6">E5</text>
<text x="211.4" y="40">MIPI_D0N</text>
<text x="211.4" y="37.4">MIPI_D0P</text>
<text x="46.2" y="45.9" transform="rotate(90 46.2 45.9)">6V</text>
<text x="53.8" y="45.9" transform="rotate(90 53.8 45.9)">3V</text>
<text x="61.4" y="45.9" transform="rotate(90 61.4 45.9)">6V</text>
<text x="84.3" y="45.9" transform="rotate(90 84.3 45.9)">6V</text>
<text x="135.2" y="43.8">1V2_CSI</text>
<text x="155.5" y="45.2">B4</text>
<text x="155.5" y="47.8">B6</text>
<text x="202.5" y="47.8">D2</text>
<text x="202.5" y="45.2">D3</text>
<text x="155.4" y="50.3">C1</text>
<text x="155.5" y="52.8">E4</text>
<text x="202.5" y="52.8">E6</text>
<text x="38.1" y="56">GND_A</text>
<text x="202.5" y="55.4">C5</text>
<text x="37.1" y="63.1">1V2_CSI</text>
<text x="140.3" y="60.3">CSI_SDA</text>
<text x="140.3" y="62.8">CSI_SCL</text>
<text x="140.3" y="65.4">I2C_ID</text>
<text x="155.2" y="65.4">B5</text>
<text x="155.5" y="60.5">A4</text>
<text x="155.5" y="63">A5</text>
<text x="202.5" y="60.5">D1</text>
<text x="202.5" y="63">E1</text>
<text x="140.3" y="70.4">CSI_RST</text>
<text x="140.3" y="67.9">CSI_PWDN</text>
<text x="155.4" y="68.1">C6</text>
<text x="155.5" y="70.6">A6</text>
<text x="202.5" y="68.1">A2</text>
<text x="202.5" y="70.6">B3</text>
<text x="35.1" y="73.2">C88</text>
<text x="38.6" y="76.2" transform="rotate(90 38.6 76.2)">10uF 6.3V</text>
<text x="41.1" y="76.2" transform="rotate(90 41.1 76.2)">C0402</text>
<text x="42.7" y="73.2">C89</text>
<text x="46.2" y="76.2" transform="rotate(90 46.2 76.2)">10uF 6.</text>
<text x="48.7" y="76.2" transform="rotate(90 48.7 76.2)">C0402</text>
<text x="50.3" y="73.2">C90</text>
<text x="53.8" y="76.2" transform="rotate(90 53.8 76.2)">0.1uF 1</text>
<text x="56.3" y="76.2" transform="rotate(90 56.3 76.2)">C0402</text>
<text x="58" y="73.2">C91</text>
<text x="61.4" y="76.2" transform="rotate(90 61.4 76.2)">0.1uF 1</text>
<text x="64" y="76.2" transform="rotate(90 64 76.2)">C0402</text>
<text x="65.6" y="73.2">C92</text>
<text x="69" y="76.2" transform="rotate(90 69 76.2)">0.1uF 1</text>
<text x="71.6" y="76.2" transform="rotate(90 71.6 76.2)">C0402</text>
<text x="155.5" y="73.2">A7</text>
<text x="202.5" y="75.7">A3</text>
<text x="208.8" y="75.5">CSI_MCLK</text>
<text x="46.2" y="84" transform="rotate(90 46.2 84)">3V</text>
<text x="53.8" y="84" transform="rotate(90 53.8 84)">6V</text>
<text x="61.4" y="84" transform="rotate(90 61.4 84)">6V</text>
<text x="69" y="84" transform="rotate(90 69 84)">6V</text>
<text x="134.7" y="78.3">C93</text>
<text x="134.7" y="83.4">C94</text>
<text x="142.3" y="78.3">2.2uF 6.3V</text>
<text x="142.3" y="80.9">C0402</text>
<text x="142.3" y="83.4">2.2uF 6.3V</text>
<text x="155.4" y="78.2">D7</text>
<text x="155.5" y="83.3">E7</text>
<text x="175.3" y="80.9">GC20C3V</text>
<text x="175.3" y="83.4">GC20C3V</text>
<text x="202.5" y="80.8">E2</text>
<text x="142.3" y="85.9">C0402</text>
<text x="155.5" y="88.4">A1</text>
<text x="202.5" y="88.4">D6</text>
<text x="202.5" y="85.9">E3</text>
<text x="246.4" y="85.9">1V8_CSI</text>
<text x="155.4" y="90.9">C7</text>
<text x="202.5" y="90.9">B2</text>
<text x="243.4" y="93.6">R46</text>
<text x="129.6" y="96.6">GND_A</text>
<text x="147.4" y="101.7">GND_A</text>
<text x="175.3" y="98.6">R47</text>
<text x="175.3" y="101.2">0R</text>
<text x="242.1" y="98.6">R0402</text>
<text x="244.9" y="96.1">10K</text>
<text x="175.3" y="103.7">R0603</text>
<text x="226.6" y="103.5">CSI_MCLK</text>
<text x="241.3" y="113.9">12pF 50V</text>
<text x="242.1" y="111.3">C0402</text>
<text x="243.4" y="108.8">C95</text>
<text x="188" y="114.4">GND_A</text>
<text x="22.9" y="129.1">1V8_CSI</text>
<text x="50.8" y="129.1">1V8_CSI</text>
<text x="71.2" y="129.1">1V8_CSI</text>
<text x="261.7" y="131.7">1V2_CSI</text>
<text x="132.1" y="134.2">2V8_CSI</text>
<text x="162.6" y="134.2">3V3</text>
<text x="197.4" y="135.7">U9</text>
<text x="221" y="136.7">MWTC201210S2R2MT</text>
<text x="228.6" y="134.2">L3</text>
<text x="19.9" y="141.8">R48</text>
<text x="47.8" y="141.8">R49</text>
<text x="65.6" y="141.8">R50</text>
<text x="78.8" y="141.8">R51</text>
<text x="192.6" y="141.7">3</text>
<text x="215.2" y="141.7">4</text>
<text x="226.1" y="139.3">L0805C</text>
<text x="18.6" y="146.9">R0402</text>
<text x="21.4" y="144.4">10K</text>
<text x="45.8" y="144.4">10K/NC</text>
<text x="46.5" y="146.9">R0402</text>
<text x="64.3" y="146.9">R0402</text>
<text x="67.1" y="144.4">10K</text>
<text x="78.8" y="144.4">10K</text>
<text x="78.8" y="146.9">R0402</text>
<text x="106.7" y="149.4">R53</text>
<text x="139.7" y="146.9">10K</text>
<text x="139.7" y="149.4">R0402</text>
<text x="141" y="144.4">R52</text>
<text x="192.6" y="146.8">2</text>
<text x="215.2" y="146.8">6</text>
<text x="253.5" y="149.4">C98</text>
<text x="270.6" y="149.4">C99</text>
<text x="11.7" y="151.7">CSI_RST</text>
<text x="41.2" y="151.7">I2C_ID</text>
<text x="74.4" y="150.4" transform="rotate(90 74.4 150.4)">CSI_SCL</text>
<text x="77" y="150.4" transform="rotate(90 77 150.4)">CSI_SDA</text>
<text x="106.7" y="152">22R/NC</text>
<text x="106.7" y="154.5">R0402</text>
<text x="117.4" y="154.3">1V2_EN</text>
<text x="159.6" y="152">C96</text>
<text x="176.1" y="154.5">C0402</text>
<text x="176.6" y="152">C97</text>
<text x="186.2" y="153" transform="rotate(90 186.2 153)">1V2_EN</text>
<text x="192.6" y="151.9">5</text>
<text x="215.2" y="151.9">1</text>
<text x="231.2" y="152">R54</text>
<text x="231.2" y="154.5">100K 1%</text>
<text x="249" y="154.5">10uF 6.3V</text>
<text x="269.3" y="154.5">0.1uF 16V</text>
<text x="270" y="152">C0402</text>
<text x="19.9" y="159.6">C100</text>
<text x="47.8" y="159.6">R55</text>
<text x="124" y="159.6">R56</text>
<text x="139.7" y="159.6">C101</text>
<text x="155" y="157.1">10uF 6.3V</text>
<text x="157.5" y="159.6">C0402</text>
<text x="175.3" y="157.1">0.1uF 16V</text>
<text x="196.9" y="160.9">MP1601GTF</text>
<text x="218" y="159.6">R57</text>
<text x="231.2" y="157.1">R0402</text>
<text x="251.5" y="157.1">C0402</text>
<text x="14.5" y="164.7">0.1uF 16V</text>
<text x="17.8" y="162.1">C0402</text>
<text x="46.5" y="164.7">R0402</text>
<text x="49.3" y="162.1">10K</text>
<text x="122.7" y="164.7">R0402</text>
<text x="124.2" y="162.1">100K</text>
<text x="139.7" y="164.7">0.1uF 16V</text>
<text x="140.5" y="162.1">C0402</text>
<text x="214.2" y="162.1">100K 1%</text>
<text x="216.7" y="164.7">R0402</text>
<text x="230.2" y="189.3">Title</text>
<text x="204.3" y="196.9">Size</text>
<text x="211.4" y="196.9">Project Name</text>
<text x="284.8" y="197.2">Rev</text>
<text x="205.3" y="201.3">A4</text>
<text x="285" y="200.5">V1.0</text>
<text x="204.3" y="205.6">Date:</text>
<text x="212.4" y="205.6">Friday, August 14, 2026</text>
<text x="254.3" y="205.8">Sheet</text>
<text x="265.5" y="205.8">8</text>
<text x="273.9" y="205.6">of</text>
<text x="282.2" y="205.8">10</text>
</g>
<g font-size="2.3" fill="#00c">
<text x="161.3" y="31.6">AVDD28_1</text>
<text x="161.3" y="33.6">AVDD28_2</text>
<text x="182.7" y="34.1">MP_CKN_PCLK</text>
<text x="185.8" y="31.6">MP_CKP_D6</text>
<text x="161.3" y="39.2">VDDIO18_1</text>
<text x="161.3" y="41.7">VDD1O18_2</text>
<text x="188.8" y="41.7">MD0N_D7</text>
<text x="188.9" y="39.2">MD0P_D8</text>
<text x="161.3" y="46.8">DVDD12_1</text>
<text x="188.9" y="46.8">MD1P_D4</text>
<text x="161.3" y="49.4">DVDD12_2</text>
<text x="161.3" y="51.9">DVDD12_3</text>
<text x="188.8" y="49.4">MD1N_D3</text>
<text x="161.3" y="54.4">DVDD12_4</text>
<text x="188.5" y="54.4">MD2P_NC</text>
<text x="188.8" y="57">MD2N_D9</text>
<text x="161.3" y="62.1">SDA</text>
<text x="161.3" y="64.6">SCL</text>
<text x="188.8" y="64.6">MD3N_D0</text>
<text x="188.9" y="62.1">MD3P_D1</text>
<text x="161.3" y="67.1">I2C_ID_SEL 1:0X20</text>
<text x="161.3" y="69.7">PWDNB</text>
<text x="186.9" y="69.7">NC_HSYNC</text>
<text x="161.3" y="72.2">XSHUTDOWN</text>
<text x="161.3" y="74.8">FSYNC</text>
<text x="191.4" y="77.3">IN_CLK</text>
<text x="191.6" y="72.2">VSYNC</text>
<text x="161.3" y="79.8">VREF1</text>
<text x="196.5" y="82.4">D2</text>
<text x="161.3" y="84.9">VREF2</text>
<text x="188.5" y="87.5">DGND_D5</text>
<text x="161.3" y="90">AGND2</text>
<text x="161.3" y="92.5">AGND1</text>
<text x="191.4" y="92.5">DGND2</text>
<text x="191.4" y="90">DGND1</text>
<text x="196.9" y="143.3">VIN</text>
<text x="208.3" y="143.3">SW</text>
<text x="196.9" y="148.4">GND</text>
<text x="207.3" y="148.4">OUT</text>
<text x="196.9" y="153.5">EN</text>
<text x="205.3" y="153.5">FB/PG</text>
</g>
<g font-size="2.3" fill="#f00">
<text x="226.1" y="33.6">MIPI_CKN</text>
<text x="226.1" y="31.1">MIPI_CKP 5</text>
<text x="238.5" y="33.6">5</text>
<text x="226.4" y="41.7">MIPI_D0N</text>
<text x="226.4" y="39.2">MIPI_D0P 5</text>
<text x="238.5" y="41.7">5</text>
<text x="118.7" y="61.6">5 CSI_SDA</text>
<text x="118.7" y="64.1">5 CSI_SCL</text>
<text x="118.7" y="71.7">5 CSI_RST</text>
<text x="118.7" y="69.2">5 CSI_PWDN</text>
<text x="226.1" y="76.8">CSI_MCLK 5</text>
<text x="80.8" y="155.5">5,9,10 CAM_EN</text>
</g>
<g font-size="2.3" fill="#cc8006">
<text x="161.6" y="36.2">10mA</text>
<text x="161.8" y="43.6">6mA</text>
<text x="161.6" y="58">EXT or Internal</text>
<text x="161.6" y="56.3">20mA</text>
<text x="175" y="65.4">0:0X62</text>
</g>
<g font-size="1.8">
<text x="31.7" y="1.9">5</text>
<text x="90.1" y="1.9">4</text>
<text x="148.5" y="1.9">3</text>
<text x="206.8" y="1.9">2</text>
<text x="265.2" y="1.9">1</text>
<text x=".7" y="29.8">D</text>
<text x="295.1" y="29.8">D</text>
<text x=".7" y="80.9">C</text>
<text x="295.1" y="80.9">C</text>
<text x=".7" y="132.1">B</text>
<text x="295.1" y="132.1">B</text>
<text x=".7" y="183.3">A</text>
<text x="295.1" y="183.3">A</text>
<text x="31.7" y="209.2">5</text>
<text x="90.1" y="209.2">4</text>
<text x="148.5" y="209.2">3</text>
<text x="206.8" y="209.2">2</text>
<text x="265.2" y="209.2">1</text>
</g>
</svg>
